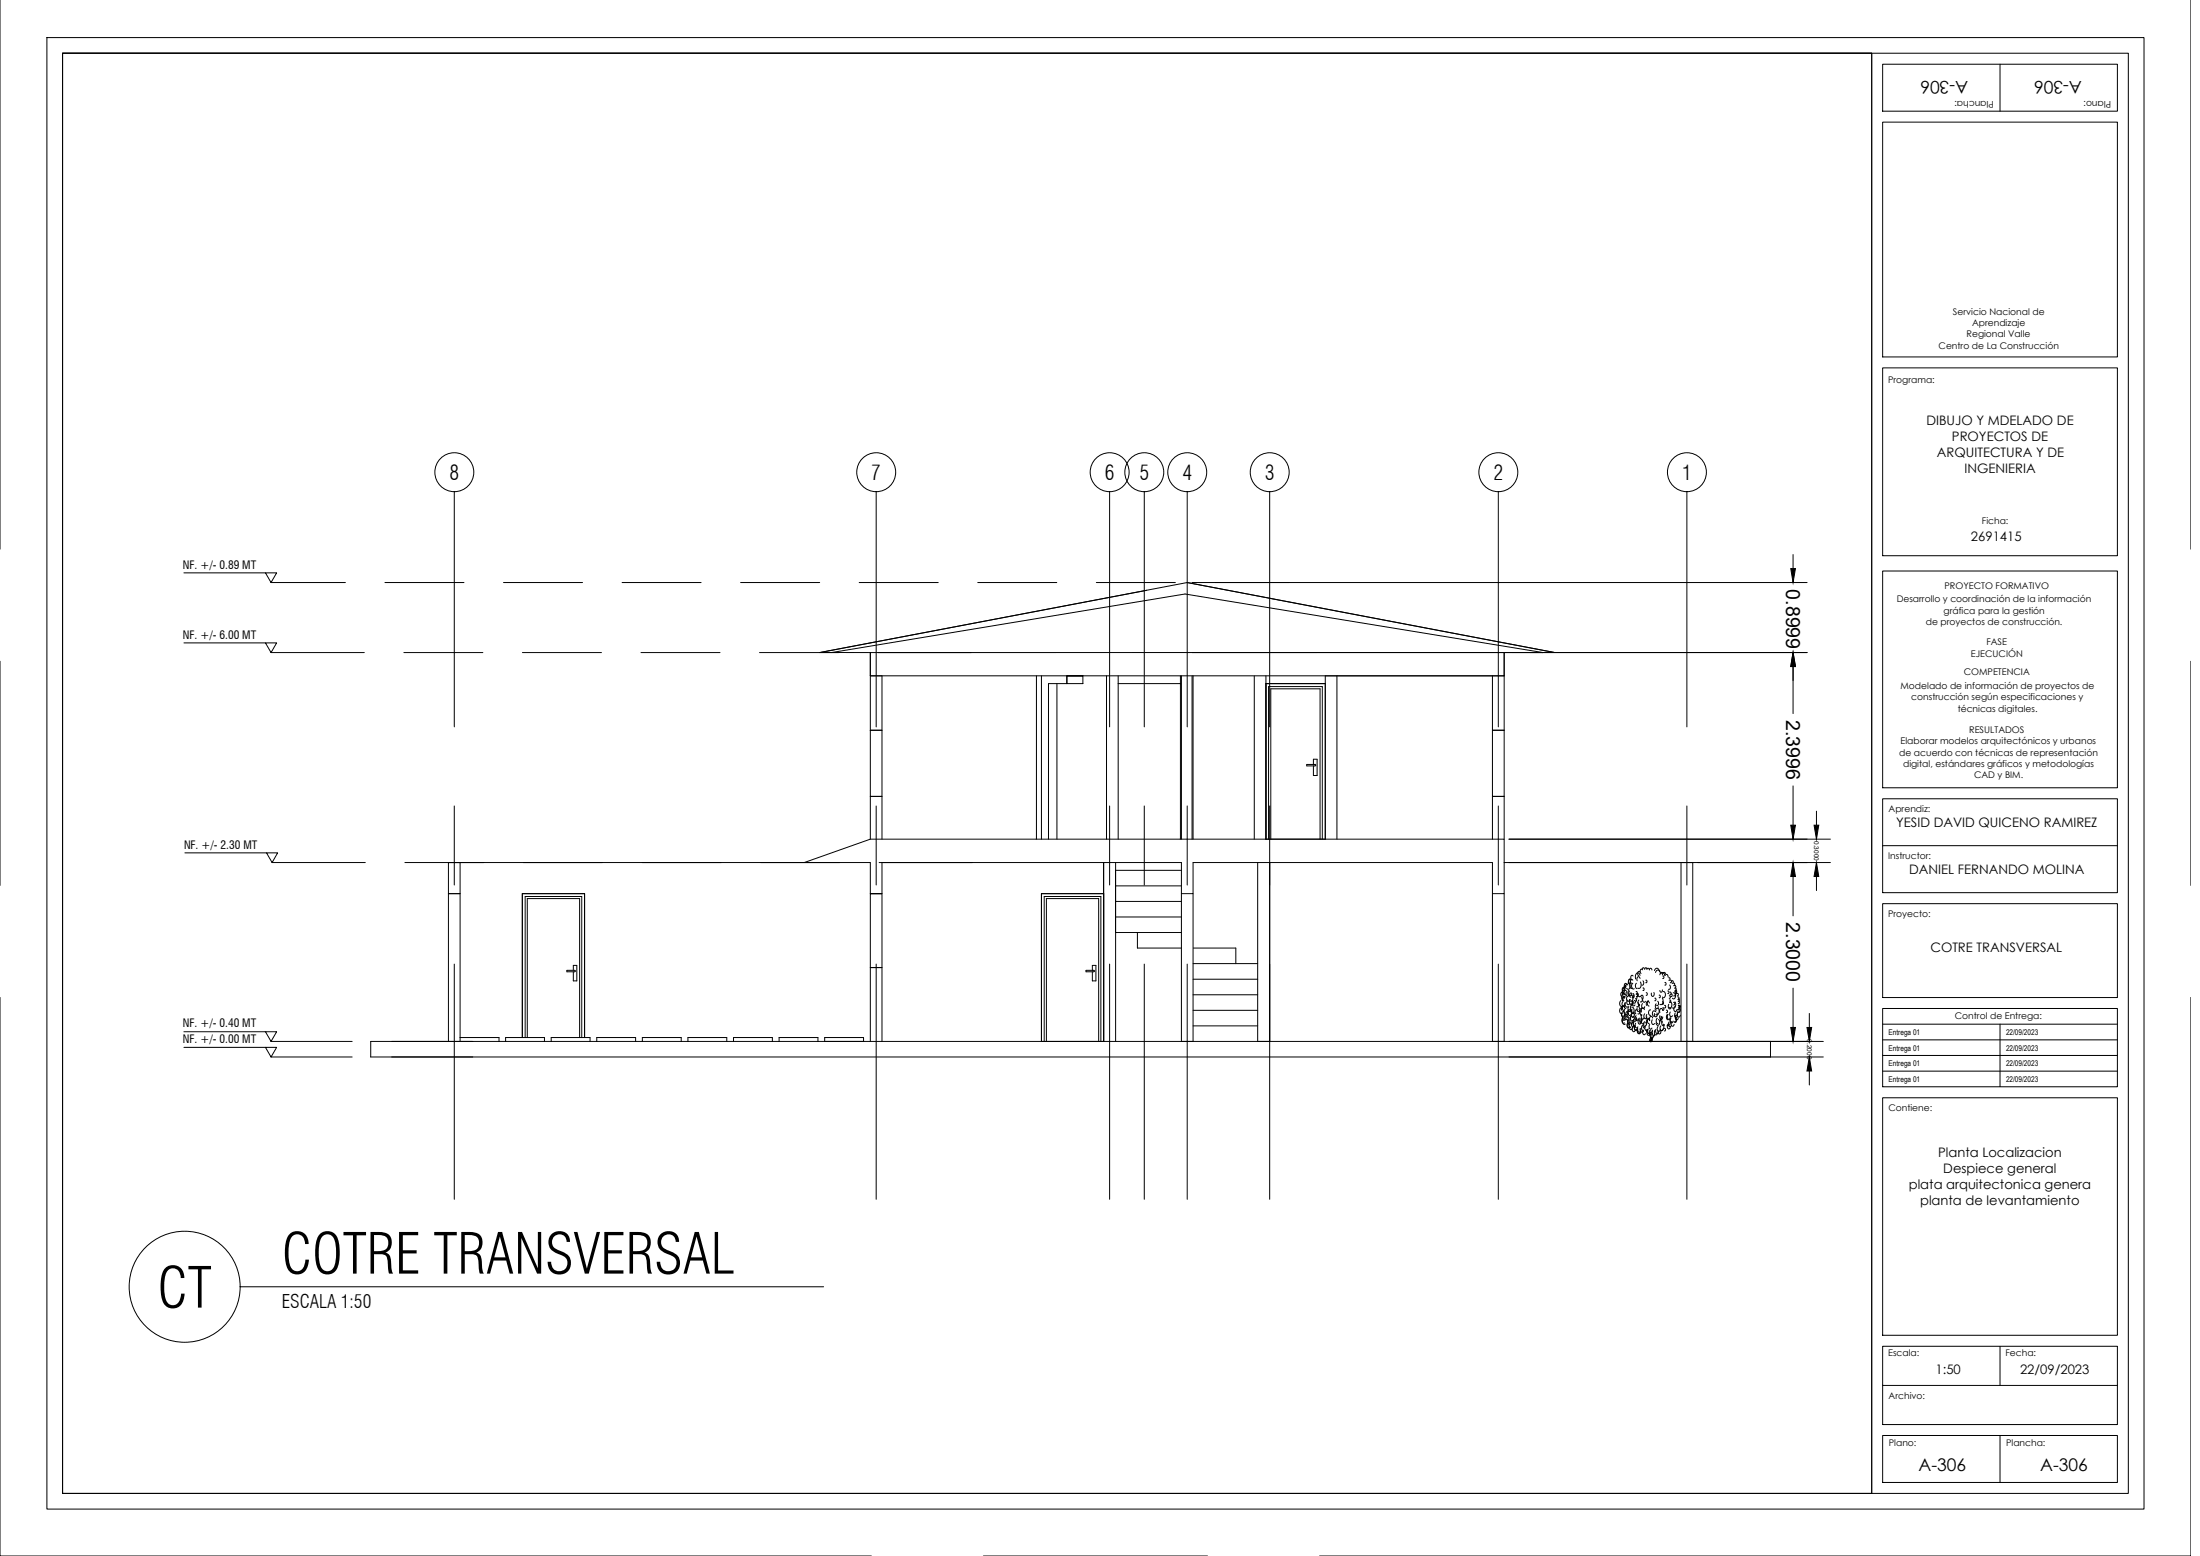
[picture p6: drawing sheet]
<svg xmlns="http://www.w3.org/2000/svg" width="707mm" height="500mm" viewBox="0 0 707 500" stroke-linecap="round" stroke-linejoin="round" font-family="sans-serif">
<!-- layer: 0 -->
<g fill="none" stroke="#000" stroke-width=".32">
<path d="M20.1 17.1h581.4v462.7h-581.4zM20.1 17.1h581.4M576.2 178.2v4.5M381.5 187.1l118.1 22.5M381.5 187.1l-118.1 22.5M381.5 187.1h.1M383.1 187.1h197.6M408.4 192.3h.1M263.4 209.6h16.3M267.2 209.6l113.6-18.8 115.1 18.8M279.7 209.6v25h3.7v-17.5h-3.7M333.1 217.1v52.5"/>
<path d="M334.7 217.1v52.5M339.6 219.6v50M348 217.1h-5.2v2.5h-5.9v50M355.6 217.1v52.5M359.3 219.6h20M359.3 217.1v52.5M379.3 217.1v52.5M379.6 217.1v52.5M383.1 217.1v52.5M383.1 209.6h197.6M383.4 217.1v52.5M403.1 217.1v52.5"/>
<path d="M406.8 219.6h19.1M406.8 217.1v52.5M429.6 217.1v52.5M483.4 217.1h-57.5v52.5M576.2 214.1v15.1M580.7 209.6h-97.3v25h-3.8v-17.5M576.2 252.5v12.6M144.1 277.1h114.3M279.7 269.6v-13.7h3.7v13.7M354.6 277.1v57.5M358.5 279.6h21.1M358.5 277.1v57.5"/>
<path d="M404.2 277.1v57.5M408 277.1v57.5M479.6 269.6v-13.7h3.8v13.7M483.4 277.1h104.8M484.9 269.6h103.3M540.2 277.1v57.5M544 277.1v57.5M583.7 260.6v4.5M279.7 287.1h3.7M354.6 287.1h-19.9v47.5M358.5 289.6h21.1M358.5 294.6h21.1"/>
<path d="M358.5 284.6h21.1M358.5 299.6h21.1M365.5 299.6v5h14.1M379.6 287.1v47.5M383.4 287.1v47.5M479.6 287.1v47.5M483.4 287.1v47.5M576.2 281.6v12.6M583.7 281.6v4.5M383.4 319.6h20.8M383.4 314.6h20.8M383.4 309.6h20.8"/>
<path d="M383.5 304.6h13.6v5M576.2 317.5v12.6M144.1 334.6v-47.5h3.7v47.5M147.8 333.3h12.6v1.3M162.5 334.6v-1.3h12.5v1.3M167.9 333.3v-46.2h20v46.2M177.1 334.6v-1.3h12.5v1.3M191.8 334.6v-1.3h12.5v1.3M206.4 334.6v-1.3h12.5v1.3M221.1 334.6v-1.3h12.5v1.3M235.7 334.6v-1.3h12.5v1.3M250.4 334.6v-1.3h12.4v1.3"/>
<path d="M265 334.6v-1.3h12.5v1.3M279.7 334.6v-23.8h3.7v23.8M383.4 329.6h20.8M383.4 324.6h20.8M568.9 334.6v5M581.4 325.6v4.5M585.9 334.6h-466.8v5h466.8M581.4 344.1v4.5"/>
</g>
<!-- layer: A-ARBUSTO -->
<g fill="none" stroke="#000" stroke-width=".32">
<path d="M521.6 319l-.1-.1a.66 .66 0 0 0-.7 .4 .66 .66 0 0 0 .3 .8M521.8 319l-.3 .9 .2 .6 .3 .2M522 317.4v-.1a.66 .66 0 0 0-.8 .5 .66 .66 0 0 0 .4 .8M522 318.4v-.1a.66 .66 0 0 0-.8 .4 .66 .66 0 0 0 .4 .8M522.2 317.8l-.1-.1a.66 .66 0 0 0-.8 .5 .66 .66 0 0 0 .4 .8M522.4 319.7a.69 .69 0 0 0-.9-.4 .69 .69 0 0 0-.4 1l.1 .6 .4 .6M522.6 316.8a.66 .66 0 0 0-.8 .4 .66 .66 0 0 0 .4 .8M522.6 318.4v-.1a.62 .62 0 0 0-.8 .3 .62 .62 0 0 0 .2 .8l.2 .1M522.7 316.2l-.1-.1a.66 .66 0 0 0-.7 .4 .66 .66 0 0 0 .3 .8M522.7 318.6a.76 .76 0 0 0-.2 .9 .76 .76 0 0 0 .8 .4l.1-.2M523.1 315.9a.98 .98 0 0 1 .7 1 .98 .98 0 0 1-.8 .9l-.1-.2M523.1 316.5a.56 .56 0 0 0-.8 .1 .56 .56 0 0 0 .1 .8l.2 .2"/>
<path d="M523.4 318.2l-.3 .9 .2 .6 .4 .2M523.7 318.4a.8 .8 0 0 0-.3 .9 .8 .8 0 0 0 .7 .5l.3-.4M524 319.7a.98 .98 0 0 1 .7 1 .98 .98 0 0 1-.7 .9l-.2-.1M524 314.9v-.1a.66 .66 0 0 0-.8 .5 .66 .66 0 0 0 .4 .8M524.1 314.7v-.1a.66 .66 0 0 0-.8 .5 .66 .66 0 0 0 .4 .8M524.1 315.7a1 1 0 0 0-.4 1 1 1 0 0 0 .8 .8l.1-.1M524.4 319.2v-.1a.66 .66 0 0 0-.8 .5 .66 .66 0 0 0 .4 .8M524.7 319.7a.38 .38 0 0 1 .4 .4 .38 .38 0 0 1-.4 .4M524.7 315.9a1 1 0 0 0-.4 1 1 1 0 0 0 .8 .8l.1-.1M524.7 314.9l-.1-.1a.66 .66 0 0 0-.7 .5 .66 .66 0 0 0 .3 .8M524.8 313.6l-.1-.1a.66 .66 0 0 0-.7 .4 .66 .66 0 0 0 .3 .8M524.8 319.2a.75 .75 0 0 1 .3 .8 .75 .75 0 0 1-.6 .5"/>
<path d="M525.8 318.6a.39 .39 0 0 1 .3 .4 .39 .39 0 0 1-.3 .4M525.9 319.4a.38 .38 0 0 1 .3 .3 .38 .38 0 0 1-.3 .4M525.9 315.9l-.3 1.1 .5 .6M526.1 319.2a.38 .38 0 0 1 .4 .3 .38 .38 0 0 1-.4 .4M527 312.3l-.1-.1a.66 .66 0 0 0-.7 .4 .66 .66 0 0 0 .3 .9M527 313.4a.77 .77 0 0 0-.8-.9 .77 .77 0 0 0-.7 1.1l.1 .9M527 314.3l-.3-.5-.4 .1-.3 .6 .1 .6M527.1 315.5l.3 .8a.84 .84 0 0 1-.2 .9 .84 .84 0 0 1-.9 .2M527.8 311.6l-.1-.1a.66 .66 0 0 0-.7 .4 .66 .66 0 0 0 .3 .8M528 317.4a.38 .38 0 0 1 .3 .4 .38 .38 0 0 1-.3 .4M528 315.1a.76 .76 0 0 1 .2 .8 .76 .76 0 0 1-.6 .6M528.4 311.2l-.3-.3-.4 .5"/>
<path d="M528.9 314.9a.38 .38 0 0 1 .4 .4 .38 .38 0 0 1-.4 .4M529 319a.39 .39 0 0 1 .4 .3 .39 .39 0 0 1-.4 .4M529.2 311.4l.4-.3 .4 .5M529.2 311.2l-.3-.3-.4 .5M530 311.4l.4-.3 .4 .5M531.5 318.8l.1 .4a.57 .57 0 0 1-.5 .9 .57 .57 0 0 1-.5-.9l.1-.2M531.7 311.8a.79 .79 0 0 1 .8-.7 .79 .79 0 0 1 .7 .8l.1 .3M532 312.4a.79 .79 0 0 1 .8-.8 .79 .79 0 0 1 .8 .9v.3M533.2 319.7a.38 .38 0 0 1 .3 .4 .38 .38 0 0 1-.3 .4M534 312.8a.55 .55 0 0 1 .8-.2 .55 .55 0 0 1 .1 .8M534.2 318a.46 .46 0 0 1-.2 .8 .46 .46 0 0 1-.6-.6M534.3 313.6a.39 .39 0 0 1 .4 .3 .39 .39 0 0 1-.4 .4"/>
<path d="M534.4 318.6a.99 .99 0 0 1 .8 .9 .99 .99 0 0 1-.8 1l-.2-.2M534.4 312.8a.55 .55 0 0 0-.7-.4 .55 .55 0 0 0-.3 .8M535 315.7a.39 .39 0 0 1 .4 .4 .39 .39 0 0 1-.4 .4M535.1 313.4a.5 .5 0 0 1 .7-.3 .5 .5 0 0 1 .2 .7l.1 .1M535.2 312.8a.55 .55 0 0 0-.7-.4 .55 .55 0 0 0-.3 .8M535.9 318.4a.39 .39 0 0 1 .4 .4 .39 .39 0 0 1-.4 .4M536.3 314.1a.38 .38 0 0 1 .4 .4 .38 .38 0 0 1-.4 .4M536.4 319.9a.38 .38 0 0 1 .4 .4 .38 .38 0 0 1-.4 .4M536.5 316.5a.75 .75 0 0 1 .3 .7 .75 .75 0 0 1-.6 .6M536.6 318.8a.39 .39 0 0 1 .4 .4 .39 .39 0 0 1-.4 .3M536.7 314.9a.38 .38 0 0 1 .4 .4 .38 .38 0 0 1-.4 .4M537 319.4a.38 .38 0 0 1 .4 .3 .38 .38 0 0 1-.4 .4"/>
<path d="M537.3 315.1a.39 .39 0 0 1 .4 .4 .39 .39 0 0 1-.4 .4M537.7 319a.99 .99 0 0 1 .7 .9 .99 .99 0 0 1-.7 1l-.3-.2M537.8 315.9a.38 .38 0 0 1 .4 .4 .38 .38 0 0 1-.4 .3M538.1 318.6a.75 .75 0 0 1 .3 .8 .75 .75 0 0 1-.6 .5M538.1 316.6a.39 .39 0 0 1 .4 .4 .39 .39 0 0 1-.4 .4M538.2 317.4a.38 .38 0 0 1 .4 .4 .38 .38 0 0 1-.4 .4M538.4 318.6a.39 .39 0 0 1 .4 .4 .39 .39 0 0 1-.4 .4M538.5 318a.63 .63 0 0 1 .3 .6 .63 .63 0 0 1-.4 .6M538.9 319.2a.38 .38 0 0 1 .4 .3 .38 .38 0 0 1-.4 .4M520.9 323.8a1 1 0 0 0-.4 1 1 1 0 0 0 .8 .8l.1-.1M520.9 321.5a1 1 0 0 0-.4 1 1 1 0 0 0 .8 .8l.1-.1M521.1 325.5v.5a.55 .55 0 0 0 .5 .7 .55 .55 0 0 0 .4-.8"/>
<path d="M521.5 321.9a.75 .75 0 0 0-.3 .8 .75 .75 0 0 0 .7 .5l.1-.2M521.6 326.3a.76 .76 0 0 0-.3 .9 .76 .76 0 0 0 .8 .5l.2-.3M521.6 326.9a1 1 0 0 0-.4 1 1 1 0 0 0 .7 .8l.1-.1M521.7 323l-.3 1.1 .5 .7M521.8 327.3a1 1 0 0 0-.4 1 1 1 0 0 0 .8 .8l.1-.1M522 323.8l-.1-.3a.59 .59 0 0 0-.8-.1 .59 .59 0 0 0-.1 .9l.1 .3M522.1 320.5l-.1-.1a.66 .66 0 0 0-.7 .5 .66 .66 0 0 0 .3 .8M522.2 325.5l-.1-.3a.59 .59 0 0 0-.9 0 .59 .59 0 0 0 0 .8v.3M522.2 324.2l-.3 1.1 .5 .6M522.3 322l-.1 .8a.59 .59 0 0 0 .3 .6 .59 .59 0 0 0 .7 0M522.3 322.2l-.3 1.2 .5 .6M522.3 325.9l-.3 1.1 .5 .6"/>
<path d="M522.3 320.3l-.1-.1a.66 .66 0 0 0-.7 .5 .66 .66 0 0 0 .3 .8M522.7 325.9l-.3 1.1 .6 .6M522.9 324.9a1 1 0 0 0-.5 1.1 1 1 0 0 0 .8 .8l.1-.1M523 320.1a.8 .8 0 0 0-.3 .9 .8 .8 0 0 0 .8 .6l.2-.5M523 321.3a.76 .76 0 0 0-.3 .9 .76 .76 0 0 0 .8 .5l.2-.3M523.1 328.6a.76 .76 0 0 0-.3 .9 .76 .76 0 0 0 .8 .5l.2-.2M523.1 328.8a.76 .76 0 0 0-.3 .9 .76 .76 0 0 0 .8 .5l.2-.2M523.3 325.5a.79 .79 0 0 0-.3 .9 .79 .79 0 0 0 .8 .6l.2-.5M523.3 327.3l-.3 1.1 .6 .6M523.4 323.4a.8 .8 0 0 0-.3 .9 .8 .8 0 0 0 .8 .6l.2-.5M523.4 324.8a.76 .76 0 0 0-.2 .9 .76 .76 0 0 0 .8 .4l.1-.2M523.6 327.4l-.4 1.2 .6 .6"/>
<path d="M523.7 329.6l-.1 .3a.58 .58 0 0 0 .4 .9 .58 .58 0 0 0 .6-.8M523.8 328.4l-.3 1 .1 .5 .4 .3M523.9 321.1a.87 .87 0 0 0-.3 .9 .87 .87 0 0 0 .7 .6l.3-.6M524 327.3a.8 .8 0 0 0-.3 .9 .8 .8 0 0 0 .8 .5l.2-.5M524 324.9l-.2-.3a.65 .65 0 0 0-.8 .1 .65 .65 0 0 0 0 .9l.1 .1M524.2 326.5a.86 .86 0 0 0-.3 .9 .86 .86 0 0 0 .7 .6l.3-.6M524.2 323l-.3 1.1 .6 .7M524.4 321.5a.76 .76 0 0 1 .2 .8 .76 .76 0 0 1-.6 .5M524.4 323.6a.99 .99 0 0 1 .7 1 .99 .99 0 0 1-.8 .9l-.2-.2M524.5 324.2a.77 .77 0 0 0-.3 .9 .77 .77 0 0 0 .8 .4l.2-.2M524.5 328.4a.77 .77 0 0 0-.3 .9 .77 .77 0 0 0 .8 .5l.2-.2M524.6 321.5a.76 .76 0 0 1 .3 .8 .76 .76 0 0 1-.7 .5"/>
<path d="M524.6 325.1l-.3 1 .1 .6 .4 .2M524.7 330a.76 .76 0 0 0-.3 .9 .76 .76 0 0 0 .9 .4l.1-.2M524.7 321.7a.76 .76 0 0 0-.3 .9 .76 .76 0 0 0 .9 .4l.1-.2M524.9 325.3a.75 .75 0 0 1 .3 .8 .75 .75 0 0 1-.6 .6M524.9 326.5a.75 .75 0 0 1 .3 .8 .75 .75 0 0 1-.6 .5M525.2 321.5a.38 .38 0 0 1 .3 .4 .38 .38 0 0 1-.3 .3M525.2 328l-.3 1.1 .5 .7M525.2 328.2l-.4 1 .2 .5 .4 .3M525.4 329.4a.77 .77 0 0 0-.3 .9 .77 .77 0 0 0 .8 .5l.2-.3M525.4 329.6a.76 .76 0 0 0-.3 .9 .76 .76 0 0 0 .8 .5l.2-.3M525.5 320.9a.38 .38 0 0 1 .4 .4 .38 .38 0 0 1-.4 .4M525.6 326.7a.75 .75 0 0 1 .3 .8 .75 .75 0 0 1-.6 .5"/>
<path d="M525.6 328.7a.77 .77 0 0 0-.2 .9 .77 .77 0 0 0 .8 .5l.1-.2M525.8 326.3a.78 .78 0 0 0-.4 .9 .78 .78 0 0 0 .8 .5l.2-.4M526 320.9l.4-.9a.87 .87 0 0 0 1.3-.3l.3 .4a1.51 1.51 0 0 0 .4 1.9l.4-.3M526.1 323.8l-.1 .4a.56 .56 0 0 0 .6 .8 .56 .56 0 0 0 .4-.8M526.2 324.6l-.1-.1a.66 .66 0 0 0-.7 .4 .66 .66 0 0 0 .3 .8M526.2 330.3v.4a.61 .61 0 0 0 .5 .9 .61 .61 0 0 0 .6-.9v-.4M526.3 330.5a.76 .76 0 0 0-.2 .9 .76 .76 0 0 0 .8 .5l.1-.2M526.3 330.9v.3a.58 .58 0 0 0 .4 .9 .58 .58 0 0 0 .6-.8M526.3 322a.75 .75 0 0 1 .3 .8 .75 .75 0 0 1-.6 .6M526.7 324.4a.74 .74 0 0 1 .3 .8 .74 .74 0 0 1-.7 .5M526.7 327.4a.86 .86 0 0 0-.3 .9 .86 .86 0 0 0 .7 .7l.3-.6M526.7 321.3l-.3 1.1 .5 .6"/>
<path d="M526.8 327.1l-.1 .4a.56 .56 0 0 0 .6 .8 .56 .56 0 0 0 .4-.9M526.9 322.6a.77 .77 0 0 0-.3 .9 .77 .77 0 0 0 .9 .5l.1-.2M527 330.5l.1 .6a.53 .53 0 0 0 .5 .5 .53 .53 0 0 0 .6-.5M527.3 327.3a.76 .76 0 0 1 .2 .7 .76 .76 0 0 1-.6 .6M527.4 324.6l-.3 1.1 .5 .6M527.5 320.5a.76 .76 0 0 1 .3 .8 .76 .76 0 0 1-.7 .6M527.6 327.1l-.3 1.1 .5 .6M527.6 325.9a.76 .76 0 0 0-.3 .9 .76 .76 0 0 0 .9 .5l.1-.2M527.8 329.4l-.3 1.1 .6 .6M527.8 322.4a.86 .86 0 0 0-.3 .9 .86 .86 0 0 0 .7 .6l.3-.5M528.1 330.9a.76 .76 0 0 0-.3 .9 .76 .76 0 0 0 .8 .5l.2-.2M528.3 328.6l-.3 .6v.7l.5 .4"/>
<path d="M528.4 324.4l-.3-.6-.4 .1-.3 .5 .1 .7M528.5 328.2l-.3 1 .2 .5 .4 .3M528.5 325.7a.79 .79 0 0 0-.3 .9 .79 .79 0 0 0 .8 .6l.2-.5M528.8 329.6a.76 .76 0 0 0-.3 .9 .76 .76 0 0 0 .8 .5l.2-.3M528.8 328.6a.38 .38 0 0 1 .3 .4 .38 .38 0 0 1-.3 .4M529 330.7a.9 .9 0 0 0 .3 1.2 .9 .9 0 0 0 1.2-.2M529.2 325.9a.76 .76 0 0 0-.2 .9 .76 .76 0 0 0 .8 .5l.1-.2M529.5 331.1a.76 .76 0 0 0-.3 .9 .76 .76 0 0 0 .8 .5l.1-.2M529.7 330.5a.76 .76 0 0 0-.3 .9 .76 .76 0 0 0 .8 .5l.2-.2M529.7 321.5l-.3 .9 .1 .6 .4 .2M529.7 327.1l-.3 1.2 .5 .6M530 322.2l-.3-.5-.4 .1-.2 .4v.8"/>
<path d="M530.1 327.9l-.3-.5h-.4l-.3 .7v.6M530.1 334.3l.2 .4h.4M530.1 329.1a.76 .76 0 0 0-.2 .9 .76 .76 0 0 0 .8 .5l.1-.2M530.4 330.9a.8 .8 0 0 0-.3 .9 .8 .8 0 0 0 .8 .6l.2-.5M530.4 324.5a.89 .89 0 0 0-.6 .8 .89 .89 0 0 0 .6 .9M530.9 333.5h-.4l.3 .6-.7 .1 .3-1-.4-.8h.4l.2 1-.3 1.2h.3l.2-1.1 .8-.9-.5 .9-.2 1.1M531 330.9v.3a.49 .49 0 0 1-.5 .7 .49 .49 0 0 1-.4-.8M531 327.6a.76 .76 0 0 0-.3 .9 .76 .76 0 0 0 .8 .5l.2-.2M531 331.1a.77 .77 0 0 0-.3 .9 .77 .77 0 0 0 .9 .5l.1-.2M531.1 327.1l-.1-.3a.59 .59 0 0 0-.8-.1 .59 .59 0 0 0-.1 .8v.3M531.7 324.8a.89 .89 0 0 0-.7 .8 .89 .89 0 0 0 .7 .9M531.8 320.7a.39 .39 0 0 1 .4 .4 .39 .39 0 0 1-.4 .4"/>
<path d="M531.8 324.2a.39 .39 0 0 1 .4 .4 .39 .39 0 0 1-.4 .3M531.9 330.9a.84 .84 0 0 0-.3 .9 .84 .84 0 0 0 .7 .6l.3-.5M532.1 330.7l-.1 .5a.57 .57 0 0 0 .4 .9 .57 .57 0 0 0 .6-.8M532.2 322.5a.78 .78 0 0 0-.3 .9 .78 .78 0 0 0 .8 .5l.2-.5M532.5 325.4l.1 .4a.57 .57 0 0 1-.6 .9 .57 .57 0 0 1-.4-1l.1-.1M532.6 327.1l-.3 .5-.1 .6 .6 .7M532.7 321.7a.76 .76 0 0 1 .3 .8 .76 .76 0 0 1-.7 .5M532.8 329.8a.86 .86 0 0 0-.3 .9 .86 .86 0 0 0 .7 .6l.3-.6M532.9 324l.3 .8a.84 .84 0 0 1-.2 .9 .84 .84 0 0 1-.9 .2M533 327.5a1.02 1.02 0 0 1 .4 1.1 1.02 1.02 0 0 1-.9 .7l-.3-.6M533.4 326.3l-.1 .3a.57 .57 0 0 0 .4 .9 .57 .57 0 0 0 .6-.8M533.7 326.5a.75 .75 0 0 1 .3 .8 .75 .75 0 0 1-.6 .5"/>
<path d="M533.7 329.6a.87 .87 0 0 0-.3 .9 .87 .87 0 0 0 .7 .6l.3-.6M534 326.7l-.3 .9 .1 .6 .4 .2M534.2 321.9a.39 .39 0 0 1 .4 .3 .39 .39 0 0 1-.4 .4M534.2 328a.76 .76 0 0 0-.3 .9 .76 .76 0 0 0 .9 .5l.1-.2M534.2 320.7l.2 .8a.85 .85 0 0 1-.1 .9 .85 .85 0 0 1-.9 .2M534.3 323.8a.39 .39 0 0 1 .4 .4 .39 .39 0 0 1-.4 .4l-.2-.5h-.5l-.3 .4 .1 .8M534.4 329l.3 .8a.83 .83 0 0 1-.2 .9 .83 .83 0 0 1-.9 .2l.1 .4a.57 .57 0 0 1-.5 .9 .57 .57 0 0 1-.4-.9v-.2M534.8 330.4a.39 .39 0 0 1 .4 .4 .39 .39 0 0 1-.4 .4M534.9 323a.38 .38 0 0 1 .4 .4 .38 .38 0 0 1-.4 .4M535.5 324.6a.38 .38 0 0 1 .4 .3 .38 .38 0 0 1-.4 .4M535.8 325.9l-.3 1.1 .6 .6M536.1 325.9a.85 .85 0 0 0-.4 .9 .85 .85 0 0 0 .7 .6l.3-.5"/>
<path d="M536.1 329a.79 .79 0 0 0-.4 .9 .79 .79 0 0 0 .8 .5l.2-.4M536.3 322.6a.77 .77 0 0 0-.3 .9 .77 .77 0 0 0 .9 .5l.1-.2M536.4 328.3a.76 .76 0 0 0-.3 .9 .76 .76 0 0 0 .8 .5l.1-.2M536.5 321.3a.38 .38 0 0 1 .4 .4 .38 .38 0 0 1-.4 .3M536.5 327.4l.3 .8a.84 .84 0 0 1-.2 1 .84 .84 0 0 1-.9 .2M536.5 321.9a.99 .99 0 0 1 .8 .9 .99 .99 0 0 1-.8 1l-.2-.2M536.7 325.1a.77 .77 0 0 0-.2 .9 .77 .77 0 0 0 .8 .5l.1-.2M537 327.1a.86 .86 0 0 0-.3 .9 .86 .86 0 0 0 .7 .6l.3-.6M537.3 328.1a.8 .8 0 0 0-.3 1 .8 .8 0 0 0 .8 .5l.2-.5M537.8 322a.39 .39 0 0 1 .4 .4 .39 .39 0 0 1-.4 .4M538.1 323.4a.8 .8 0 0 0-.3 .9 .8 .8 0 0 0 .8 .6l.2-.5M538.2 321.9l.3 .8a.84 .84 0 0 1-.2 .9 .84 .84 0 0 1-.9 .2"/>
<path d="M538.4 325.4a.77 .77 0 0 0-.3 .9 .77 .77 0 0 0 .8 .5l.2-.3M538.4 326.9a.75 .75 0 0 1 .3 .8 .75 .75 0 0 1-.7 .5M538.5 327.1a.75 .75 0 0 1 .3 .8 .75 .75 0 0 1-.7 .5M538.6 326.1a.85 .85 0 0 0-.3 .9 .85 .85 0 0 0 .7 .6l.3-.5M538.9 324.9l.1 .8a.58 .58 0 0 1-.3 .7 .58 .58 0 0 1-.7-.1M539.2 320.3a.39 .39 0 0 1 .4 .4 .39 .39 0 0 1-.4 .4M539.3 325.2a.86 .86 0 0 0-.3 .9 .86 .86 0 0 0 .7 .6l.3-.5M539.3 320.9a.38 .38 0 0 1 .4 .4 .38 .38 0 0 1-.4 .4 .38 .38 0 0 1 .4 .3 .38 .38 0 0 1-.4 .4M539.3 323a.38 .38 0 0 1 .4 .4 .38 .38 0 0 1-.4 .4M539.4 323a.75 .75 0 0 1 .3 .8 .75 .75 0 0 1-.6 .6M539.6 323a.38 .38 0 0 1 .4 .4 .38 .38 0 0 1-.4 .4 .75 .75 0 0 1 .3 .8 .75 .75 0 0 1-.6 .5"/>
</g>
<!-- layer: A-CORTE -->
<path d="M279.7 209.6h203.7v7.5h-203.7zM144.1 277.1h3.7v10h-3.7zM258.4 277.1l21.3-7.5h203.7v17.5h-3.8v-10h-96.2v10h-3.8v-10h-96.2v10h-3.7v-10z" fill="none" stroke="#000" stroke-width=".32"/>
<!-- layer: A-VENTANAS -->
<path d="M279.7 234.6h3.7v21.3h-3.7zM479.6 234.6h3.8v21.3h-3.8zM279.7 287.1h3.7v23.7h-3.7z" fill="none" stroke="#000" stroke-width=".32"/>
<!-- layer: A-FACHADA 4 -->
<g fill="none" stroke="#000" stroke-width=".32">
<path d="M406.8 219.6h19.1v50h-19.1zM419.9 245.6h2.7l.2 .2-.2 .3h-2.7zM422.1 245.6v-1.7h1.1v5.2h-1.1v-3M407.6 269.6v-49h17.3v49M424.2 269.6v-48.3h-15.8v48.3M334.7 287.1h19.9v47.5h-19.9zM182.2 311.7h2.5l.2 .3-.2 .2h-2.5zM184.2 311.7v-1.6h1.2v5h-1.2v-2.9M349 311.7h2.5l.2 .3-.2 .2h-2.5zM351 311.7v-1.6h1.2v5h-1.2v-2.9M167.9 333.3v-46.2h20v46.2M168.8 333.3v-45.3h18.1v45.3"/>
<path d="M169.4 333.3v-44.6h16.9v44.6M335.6 334.6v-46.6h18.2v46.6M336.3 334.6v-45.9h16.8v45.9"/>
</g>
<!-- layer: 0 -->
<path d="M575.5 182.7h1.5l-.8 4.4zM576.2 209.6l.8 4.5h-1.5zM575.5 265.1h1.5l-.8 4.5zM583 265.1h1.5l-.8 4.5zM576.2 277.1l.8 4.5h-1.5zM583.7 277.1l.8 4.5h-1.5zM575.5 330.1h1.5l-.8 4.5zM580.7 330.1h1.5l-.8 4.5zM581.4 339.6l.8 4.5h-1.5z" fill="#000" stroke="#000" stroke-width=".32"/>
<!-- layer: A-SIMB -->
<g fill="none" stroke="#000" stroke-width=".32">
<path d="M59.1 184h26.2M85.3 184h3.6l-1.8 3.1zM59.1 206.5h26.2M85.3 206.5h3.6l-1.8 3.1zM59.4 274h26.2M85.6 274h3.6l-1.8 3.1zM59.1 336.5h26.2M59.1 331.5h26.2M85.3 336.5h3.6l-1.8 3.1zM85.3 331.5h3.6l-1.8 3.1zM77.2 413.4h187.5"/>
<circle cx="59.3" cy="413.4" r="17.8"/>
</g>
<!-- layer: A-PROY -->
<g fill="none" stroke="#000" stroke-width=".32">
<path d="M87.1 187.1h23.9M123.7 187.1h25.4M161.8 187.1h25.4M199.9 187.1h25.4M238 187.1h25.4M276.1 187.1h25.4M314.2 187.1h25.4M352.3 187.1h25.4M390.4 187.1h23.9M87.1 209.6h30M129.8 209.6h25.4M167.9 209.6h25.4"/>
<path d="M206 209.6h25.4M244.1 209.6h25.4M282.2 209.6h29.9M87.4 277.1h30M130.1 277.1h25.4M168.2 277.1h25.4M206.3 277.1h25.4M244.4 277.1h25.4M282.5 277.1h30M87.1 339.6h26.1M87.1 334.6h26.1M125.9 339.6h26"/>
<path d="M125.9 334.6h26"/>
</g>
<!-- layer: A-EJES -->
<g fill="none" stroke="#000" stroke-width=".32">
<path d="M146 158v75.5M281.6 158v75.5M356.6 158v75.5M367.7 158v75.5M381.5 158v75.5M408 158v75.5M481.5 158v75.5M542.1 158v75.5M146 258.9v25.4M281.6 258.9v25.4M356.6 258.9v25.4M367.7 258.9v25.4"/>
<path d="M381.5 258.9v25.4M408 258.9v25.4M481.5 258.9v25.4M542.1 258.9v25.4M146 309.7v75.6M281.6 309.7v75.6M356.6 309.7v75.6M367.7 309.7v75.6M381.5 309.7v75.6M408 309.7v75.6M481.5 309.7v75.6M542.1 309.7v75.6"/>
<circle cx="146" cy="151.7" r="6.3"/>
<circle cx="281.6" cy="151.7" r="6.3"/>
<circle cx="356.6" cy="151.7" r="6.3"/>
<circle cx="367.7" cy="151.7" r="6.3"/>
<circle cx="381.5" cy="151.7" r="6.3"/>
<circle cx="408" cy="151.7" r="6.3"/>
<circle cx="481.5" cy="151.7" r="6.3"/>
<circle cx="542.1" cy="151.7" r="6.3"/>
</g>
<!-- layer: A-ANOTATE -->
<path d="M342.8 217.1h5.2v2.5h-5.2z" fill="none" stroke="#000" stroke-width=".32"/>
<!-- layer: A-BORDE-P -->
<path d="M0 -.1v176.5M704 -.1v176.5M0 212.4v72.1M704 212.4v72.1M0 320.4v179.5h280M704 320.4v179.5h-280M316 499.9h72" fill="none" stroke="#000" stroke-width=".32"/>
<!-- layer: A-MARGEN-1 -->
<path d="M15.1 12.1h673.9v472.7h-673.9z" fill="none" stroke="#000" stroke-width=".32"/>
<!-- layer: A-MARGEN-2 -->
<path d="M20.1 17.1h663.8v462.7h-663.8zM601.5 17.1v462.7M642.7 20.6v15.1M605 271.7h75.4M605 329h75.4M605 334.1h75.4M605 339.1h75.4M642.7 329v20.1M605 344.1h75.4M642.7 432.5v12.6M605 445.1h75.4M642.7 461.2v15.1" fill="none" stroke="#000" stroke-width=".32"/>
<!-- layer: A-ROTULO -->
<path d="M605 20.6h75.4v15.1h-75.4zM605 39.2h75.4v75.5h-75.4zM605 118.2h75.4v60.3h-75.4zM605 183.4h75.4v69.7h-75.4zM605 256.6h75.4v30.2h-75.4zM605 290.3h75.4v30.2h-75.4zM605 324h75.4v25.1h-75.4zM605 352.7h75.4v76.3h-75.4zM605 432.5h75.4v25.2h-75.4zM605 461.2h75.4v15.1h-75.4z" fill="none" stroke="#000" stroke-width=".32"/>
<g font-size="18">
<text x="90.6" y="409.2">COTRE TRANSVERSAL</text>
<text x="50.6" y="420.1">CT</text>
</g>
<g font-size="6.7">
<text x="144.4" y="154.2">8</text>
<text x="280" y="154.2">7</text>
<text x="355" y="154.2">6</text>
<text x="366.1" y="154.2">5</text>
<text x="379.9" y="154.2">4</text>
<text x="406.4" y="154.2">3</text>
<text x="479.9" y="154.2">2</text>
<text x="540.5" y="154.2">1</text>
</g>
<g font-size="6.3">
<text x="574" y="189.3" transform="rotate(90 574 189.3)">0.8999</text>
<text x="574" y="231.3" transform="rotate(90 574 231.3)">2.3996</text>
<text x="574" y="296.3" transform="rotate(90 574 296.3)">2.3000</text>
</g>
<text font-size="6" x="90.6" y="420.1">ESCALA 1:50</text>
<g font-size="5.6">
<text x="632.4" y="26.2" transform="rotate(-180 632.4 26.2)">A-306</text>
<text x="669" y="26.2" transform="rotate(-180 669 26.2)">A-306</text>
<text x="616.5" y="472.7">A-306</text>
<text x="655.6" y="472.5">A-306</text>
</g>
<g font-size="4.2">
<text x="619" y="136.5">DIBUJO Y MDELADO DE</text>
<text x="627.3" y="141.6">PROYECTOS DE</text>
<text x="622.4" y="146.7">ARQUITECTURA Y DE</text>
<text x="631.3" y="151.8">INGENIERIA</text>
<text x="633.4" y="173.9">2691415</text>
<text x="609.3" y="265.7">YESID DAVID QUICENO RAMIREZ</text>
<text x="613.5" y="280.7">DANIEL FERNANDO MOLINA</text>
<text x="620.3" y="305.8">COTRE TRANSVERSAL</text>
<text x="622.8" y="371.8">Planta Localizacion</text>
<text x="624.5" y="376.9">Despiece general</text>
<text x="613.4" y="382.1">plata arquitectonica genera</text>
<text x="617" y="387.3">planta de levantamiento</text>
<text x="622" y="441.6">1:50</text>
<text x="649.1" y="441.6">22/09/2023</text>
</g>
<g font-size="3.7">
<text x="58.8" y="182.7">NF. +/- 0.89 MT</text>
<text x="58.8" y="205.2">NF. +/- 6.00 MT</text>
<text x="59.1" y="272.6">NF. +/- 2.30 MT</text>
<text x="58.8" y="335.1">NF. +/- 0.00 MT</text>
<text x="58.8" y="330.1">NF. +/- 0.40 MT</text>
</g>
<g font-size="2.9">
<text x="640.7" y="32.4" transform="rotate(-180 640.7 32.4)">Plancha:</text>
<text x="678.4" y="32.4" transform="rotate(-180 678.4 32.4)">Plano:</text>
<text x="627.6" y="101.2">Servicio Nacional de</text>
<text x="633.7" y="104.8">Aprendizaje</text>
<text x="623" y="112.1">Centro de La Construcción</text>
<text x="631.9" y="108.4">Regional Valle</text>
<text x="606.7" y="123.2">Programa:</text>
<text x="636.9" y="168.2">Ficha:</text>
<text x="624.9" y="189.1">PROYECTO FORMATIVO</text>
<text x="609.5" y="193.4">Desarrollo y coordinación de la información</text>
<text x="624.5" y="197.1">gráfica para la gestión</text>
<text x="618.8" y="200.8">de proyectos de construcción.</text>
<text x="638.3" y="207.2">FASE</text>
<text x="633.4" y="211">EJECUCIÓN</text>
<text x="610.7" y="221.3">Modelado de información de proyectos de</text>
<text x="631.1" y="216.7">COMPETENCIA</text>
<text x="614.2" y="225">construcción según especificaciones y</text>
<text x="629.1" y="228.7">técnicas digitales.</text>
<text x="610.7" y="239.1">Elaborar modelos arquitectónicos y urbanos</text>
<text x="632.8" y="235.5">RESULTADOS</text>
<text x="610.3" y="242.8">de acuerdo con técnicas de representación</text>
<text x="611.5" y="246.5">digital, estándares gráficos y metodologías</text>
<text x="634.3" y="250.1">CAD y BIM.</text>
<text x="606.9" y="260.9">Aprendiz:</text>
<text x="606.8" y="276">Instructor:</text>
<text x="606.7" y="294.6">Proyecto:</text>
<text x="628.2" y="327.4">Control de Entrega:</text>
<text x="606.8" y="357">Contiene:</text>
<text x="606.7" y="435.8">Escala:</text>
<text x="644.5" y="435.8">Fecha:</text>
<text x="606.9" y="449.6">Archivo:</text>
<text x="607" y="464.5">Plano:</text>
<text x="644.7" y="464.5">Plancha:</text>
</g>
<g font-size="2.5">
<text x="606.9" y="332.5">Entrega 01</text>
<text x="644.6" y="332.5">22/09/2023</text>
<text x="606.9" y="337.5">Entrega 01</text>
<text x="644.6" y="337.5">22/09/2023</text>
<text x="606.9" y="342.5">Entrega 01</text>
<text x="606.9" y="347.5">Entrega 01</text>
<text x="644.6" y="342.5">22/09/2023</text>
<text x="644.6" y="347.5">22/09/2023</text>
</g>
<g font-size="2.1">
<text x="583" y="270.1" transform="rotate(90 583 270.1)">0.3000</text>
<text x="580.7" y="333.9" transform="rotate(90 580.7 333.9)">0.2000</text>
</g>
</svg>
